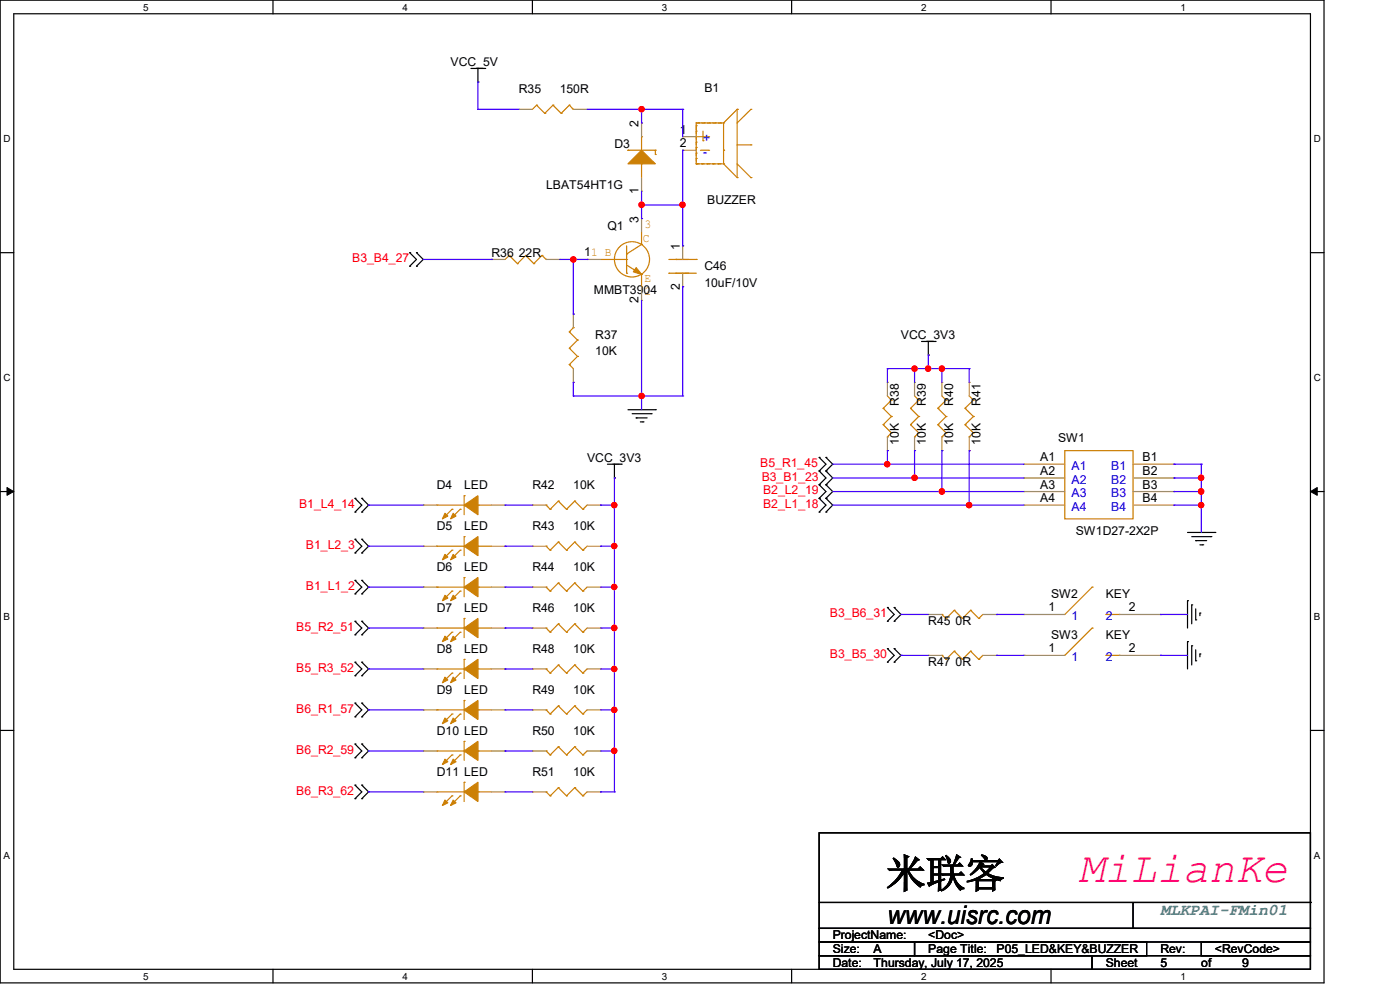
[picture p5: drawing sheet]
<svg xmlns="http://www.w3.org/2000/svg" width="297mm" height="210mm" viewBox="0 0 297 210" stroke-linecap="round" stroke-linejoin="round" font-family="sans-serif">
<g fill="none" stroke="#000" stroke-width=".25">
<path d="M0 0h280.9v208.5h-280.9zM2.9 2.9h275.1v202.7h-275.1zM57.9 0v2.9M99.9 14.5h2.9M101.4 17.4h.1M101.4 14.5v2.9M102.8 14.5h.1M112.9 0v2.9M167.9 0v2.9M223 0v2.9M0 53.6h2.9M86.9 53.6h.1"/>
<path d="M86.9 56.5h.1M86.9 53.6l1.4 1.4-1.4 1.5M88.3 56.5h.1M88.3 53.6h.1M88.3 53.6l1.5 1.4-1.5 1.5M278 53.6h2.9M195.5 72.4h2.9M196.9 75.3h.1M196.9 72.4v2.9M198.4 72.4h.1M128.9 98.5h2.9M130.3 98.5v2.9"/>
<path d="M131.8 98.5h.1M133.2 86.9h5.8M134.1 87.8h4M135 88.6h.1M135 88.6h2.3M135.8 89.5h.6M136.4 89.5h.1M138.1 87.8h.1M139 86.9h.1M173.8 97h.1M173.8 99.9h.1M173.8 97l1.4 1.5-1.4 1.4"/>
<path d="M173.8 99.9l1.4 1.5-1.4 1.4M175.2 99.9h.1M175.2 97h.1M175.2 97l1.5 1.5-1.5 1.4M175.2 99.9l1.5 1.5-1.5 1.4M0 104.3h2.9M75.3 108.6h.1M75.3 105.7h.1M75.3 117.3h.1M75.3 114.4h.1M75.3 105.7l1.5 1.4-1.5 1.5M75.3 114.4l1.5 1.5-1.5 1.4"/>
<path d="M76.8 105.7h.1M76.8 108.6h.1M76.8 114.4h.1M76.8 117.3h.1M76.8 105.7l1.4 1.4-1.4 1.5M76.8 114.4l1.4 1.5-1.4 1.4M130.3 101.4h.1M173.8 102.8h.1M173.8 105.7h.1M173.8 108.6h.1M173.8 102.8l1.4 1.5-1.4 1.4M173.8 105.7l1.4 1.4-1.4 1.5"/>
<path d="M175.2 102.8h.1M175.2 105.7h.1M175.2 108.6h.1M175.2 102.8l1.5 1.5-1.5 1.4M175.2 105.7l1.5 1.4-1.5 1.5M251.9 112.9h5.8M252.8 113.8h4.1M253.7 114.7h.1M253.7 114.7h2.3M254.6 115.6h.5M255.1 115.6h.1M256.9 113.8h.1"/>
<path d="M257.7 112.9h.1M278 104.3h2.9M75.3 126h.1M75.3 123.1h.1M75.3 131.8h.1M75.3 134.7h.1M75.3 123.1l1.5 1.4-1.5 1.5M75.3 131.8l1.5 1.4-1.5 1.5M76.8 123.1h.1M76.8 126h.1M76.8 134.7h.1M76.8 131.8h.1"/>
<path d="M76.8 123.1l1.4 1.4-1.4 1.5M76.8 131.8l1.4 1.4-1.4 1.5M188.3 137.6h.1M188.3 128.9h.1M188.3 131.8h.1M188.3 137.6l1.4 1.4-1.4 1.5M188.3 128.9l1.4 1.4-1.4 1.5M189.7 137.6h.1M189.7 131.8h.1M189.7 128.9h.1M189.7 137.6l1.4 1.4-1.4 1.5M189.7 128.9l1.4 1.4-1.4 1.5"/>
<path d="M251.9 127.4h.1M251.9 136.1h.1M251.9 127.4v5.8M251.9 136.1v5.8M252.8 128.3h.1M252.8 137h.1M252.8 128.3v4M252.8 137v4.1M253.7 131.5h.1M253.7 129.2v2.3M253.7 137.8v2.4M254.6 130h.1"/>
<path d="M254.6 138.7h.1M254.6 130v.6M254.6 138.7v.6M0 154.9h2.9M75.3 140.5h.1M75.3 143.3h.1M75.3 149.1h.1M75.3 152.1h.1M75.3 157.8h.1M75.3 140.5l1.5 1.4-1.5 1.4M75.3 149.1l1.5 1.5-1.5 1.5M75.3 157.8l1.5 1.5-1.5 1.4"/>
<path d="M76.8 143.3h.1M76.8 140.5h.1M76.8 152.1h.1M76.8 149.1h.1M76.8 157.8h.1M76.8 140.5l1.4 1.4-1.4 1.4M76.8 149.1l1.4 1.5-1.4 1.5M76.8 157.8l1.4 1.5-1.4 1.4M188.3 140.5h.1M189.7 140.5h.1M253.7 140.2h.1M278 154.9h2.9"/>
<path d="M75.3 160.7h.1M75.3 166.5h.1M75.3 169.4h.1M75.3 166.5l1.5 1.5-1.5 1.4M76.8 160.7h.1M76.8 169.4h.1M76.8 166.5h.1M76.8 166.5l1.4 1.5-1.4 1.4M173.8 176.7h104.2v20.2h-104.2zM173.8 196.9h104.2v2.9h-104.2zM173.8 199.8h20.2v2.9h-20.2zM173.8 191.4h104.2"/>
<path d="M194 199.8h49.2v2.9h-49.2zM240.4 196.9h.1M240.4 191.4v5.5M254.8 199.8h23.2v2.9h-23.2zM278 191.4h.1M57.9 205.6v2.9M112.9 205.6v2.9M167.9 205.6v2.9M173.8 202.7h57.9v2.9h-57.9zM223 205.6v2.9M231.7 202.7h46.3v2.9h-46.3z"/>
</g>
<path d="M1.5 103.4l1.4 .9-1.4 .8zM278 104.3l1.4-.9v1.7z" fill="#000"/>
<path d="M1.5 103.4l1.4 .9-1.4 .8zM278 104.3l1.4-.9v1.7z" fill="none" stroke="#000" stroke-width=".21"/>
<g fill="none" stroke="#cc8006" stroke-width=".25">
<path d="M113.8 22.3h.1M113.8 22.3l-.9 .9M113.8 22.3l1.8 1.7M115.6 24h.1M117.3 22.3h.1M117.3 22.3l-1.7 1.7M117.3 22.3l1.7 1.7M119 24h.1M120.8 22.3h.1M120.8 22.3l-1.8 1.7M120.8 22.3l.8 .9M121.6 23.2h.1"/>
<path d="M231.7 133.2h.1M231.7 133.2l-5.8 5.8M234.6 139h2.8M237.4 139h.1M92.7 159.3h.1M92.7 159.3h5.8M98.5 157.3h.1M98.5 157.3v4M101.4 159.3h.1M101.4 159.3h2.9"/>
</g>
<path d="M110.1 23.2h.1M110.1 23.2h2.8M121.6 23.2h2.9M124.5 23.2h.1M217.2 139h.1M217.2 139h8.7M237.4 139h8.8M246.2 139h.1" fill="none" stroke="#a84" stroke-width=".25"/>
<path d="M98.5 159.3l2.9-2v4z" fill-rule="evenodd" fill="#cc8006"/>
<path d="M98.5 159.3l2.9-2v4z" fill="none" stroke="#cc8006" stroke-width=".25"/>
<path d="M94.4 161l.6 .6-1.1 .6z" fill-rule="evenodd" fill="#cc8006"/>
<path d="M94.4 161l.6 .6-1.1 .6z" fill="none" stroke="#cc8006" stroke-width=".25"/>
<path d="M96.1 161l.6 .6-1.1 .6z" fill-rule="evenodd" fill="#cc8006"/>
<g fill="none" stroke="#cc8006" stroke-width=".25">
<path d="M204.7 86.6h.1M204.7 90.1h.1M204.7 86.6l1.8 1.7M204.7 90.1l1.8 1.7M205.6 92.7h.1M205.6 84l.9 .9M206.5 84.9h.1M206.5 88.3h.1M206.5 91.8h.1M206.5 84.9l-1.8 1.7M206.5 88.3l-1.8 1.8M206.5 91.8l-.9 .9"/>
<path d="M115.9 107.1h.1M115.9 107.1l.8 .9M116.7 108h.1M118.4 106.3h.1M118.4 106.3l1.8 1.7M118.4 106.3l-1.7 1.7M120.2 108h.1M121.9 106.3h.1M121.9 106.3l1.8 1.7M121.9 106.3l-1.7 1.7M123.7 108h.1M124.5 107.1l-.8 .9"/>
<path d="M92.7 124.5h.1M92.7 124.5h5.8M98.5 122.5h.1M98.5 122.5v4.1M101.4 124.5h.1M101.4 124.5h2.9M95.9 160.1h.1M95.9 160.1l-1.8 1.8M96.1 161l.6 .6-1.1 .6zM97.6 160.1h.1M97.6 160.1l-1.7 1.8"/>
</g>
<path d="M205.6 81.1h.1M205.6 95.6h.1M205.6 81.1v2.9M205.6 92.7v2.9M112.9 107.1h.1M112.9 107.1h3M124.5 107.1h2.9M127.4 107.1h.1M89.8 159.3h.1M89.8 159.3h2.9M104.3 159.3h2.8M107.1 159.3h.1" fill="none" stroke="#a84" stroke-width=".25"/>
<path d="M98.5 124.5l2.9-2v4.1z" fill-rule="evenodd" fill="#cc8006"/>
<path d="M98.5 124.5l2.9-2v4.1z" fill="none" stroke="#cc8006" stroke-width=".25"/>
<path d="M94.4 126.3l.6 .6-1.1 .5z" fill-rule="evenodd" fill="#cc8006"/>
<path d="M94.4 126.3l.6 .6-1.1 .5z" fill="none" stroke="#cc8006" stroke-width=".25"/>
<path d="M96.1 126.3l.6 .6-1.1 .5z" fill-rule="evenodd" fill="#cc8006"/>
<g fill="none" stroke="#cc8006" stroke-width=".25">
<path d="M108 54.2h.1M108 54.2l-.9 .8M108 54.2l1.8 1.7M109.8 55.9h.1M111.5 54.2h.1M111.5 54.2l-1.7 1.7M111.5 54.2l1.7 1.7M113.2 55.9h.1M115 54.2h.1M115 54.2l-1.8 1.7M115 54.2l.9 .8M115.9 55h.1"/>
<path d="M141.9 58h.1M141.9 55h5.8M141.9 58h5.8M143.3 55h.1M143.3 58h.1M146 58h.1M147.7 55h.1M193.2 86.6h.1M193.2 90.1h.1M193.2 86.6l1.7 1.7M193.2 90.1l1.7 1.7M194 92.7h.1"/>
<path d="M194 84l.9 .9M194.9 84.9h.1M194.9 88.3h.1M194.9 91.8h.1M194.9 84.9l-1.7 1.7M194.9 88.3l-1.7 1.8M194.9 91.8l-.9 .9M199 86.6h.1M199 90.1h.1M199 86.6l1.7 1.7M199 90.1l1.7 1.7M199.8 92.7h.1"/>
<path d="M199.8 84l.9 .9M200.7 84.9h.1M200.7 88.3h.1M200.7 91.8h.1M200.7 84.9l-1.7 1.7M200.7 88.3l-1.7 1.8M200.7 91.8l-.9 .9M95.9 125.4h.1M95.9 125.4l-1.8 1.7M96.1 126.3l.6 .6-1.1 .5zM97.6 125.4h.1M97.6 125.4l-1.7 1.7"/>
<path d="M115.9 124.5h.1M115.9 124.5l.8 .9M116.7 125.4h.1M118.4 123.7h.1M118.4 123.7l1.8 1.7M118.4 123.7l-1.7 1.7M120.2 125.4h.1M121.9 123.7h.1M121.9 123.7l1.8 1.7M121.9 123.7l-1.7 1.7M123.7 125.4h.1M124.5 124.5l-.8 .9"/>
<path d="M199.8 130.3h.1M199.8 130.3l.9 .9M200.7 131.2h.1M202.4 129.5h.1M202.4 129.5l1.8 1.7M202.4 129.5l-1.7 1.7M204.2 131.2h.1M205.9 129.5h.1M205.9 129.5l1.7 1.7M205.9 129.5l-1.7 1.7M207.6 131.2h.1M208.5 130.3l-.9 .9"/>
<path d="M115.9 159.3h.1M115.9 159.3l.8 .8M118.4 158.4h.1M118.4 158.4l1.8 1.7M118.4 158.4l-1.7 1.7M121.9 158.4h.1M121.9 158.4l1.8 1.7M121.9 158.4l-1.7 1.7M124.5 159.3l-.8 .8M92.7 168h.1M92.7 168h5.8M98.5 165.9h.1"/>
<path d="M98.5 165.9v4.1M101.4 168h.1M101.4 168h2.9M116.7 160.1h.1M120.2 160.1h.1M123.7 160.1h.1"/>
</g>
<g fill="none" stroke="#a84" stroke-width=".25">
<path d="M104.3 55h.1M104.3 55h2.8M115.9 55h2.8M118.7 55h.1M144.8 52.2h.1M144.8 52.2v2.8M144.8 58v2.8M144.8 60.8h.1M194 81.1h.1M194 95.6h.1M194 81.1v2.9M194 92.7v2.9"/>
<path d="M199.8 81.1h.1M199.8 95.6h.1M199.8 81.1v2.9M199.8 92.7v2.9M89.8 124.5h.1M89.8 124.5h2.9M104.3 124.5h2.8M107.1 124.5h.1M112.9 124.5h.1M112.9 124.5h3M124.5 124.5h2.9M127.4 124.5h.1"/>
<path d="M196.9 130.3h.1M196.9 130.3h2.9M208.5 130.3h2.9M211.4 130.3h.1M112.9 159.3h.1M112.9 159.3h3M124.5 159.3h2.9M127.4 159.3h.1"/>
</g>
<path d="M98.5 168l2.9-2.1v4.1z" fill-rule="evenodd" fill="#cc8006"/>
<path d="M98.5 168l2.9-2.1v4.1z" fill="none" stroke="#cc8006" stroke-width=".25"/>
<path d="M94.4 169.7l.6 .6-1.1 .6z" fill-rule="evenodd" fill="#cc8006"/>
<path d="M94.4 169.7l.6 .6-1.1 .6z" fill="none" stroke="#cc8006" stroke-width=".25"/>
<path d="M96.1 169.7l.6 .6-1.1 .6z" fill-rule="evenodd" fill="#cc8006"/>
<g fill="none" stroke="#cc8006" stroke-width=".25">
<path d="M115.9 115.9h.1M115.9 115.9l.8 .8M116.7 116.7h.1M118.4 115h.1M118.4 115l1.8 1.7M118.4 115l-1.7 1.7M120.2 116.7h.1M121.9 115h.1M121.9 115l1.8 1.7M121.9 115l-1.7 1.7M123.7 116.7h.1M124.5 115.9l-.8 .8"/>
<path d="M92.7 133.2h.1M92.7 133.2h5.8M98.5 131.2h.1M98.5 131.2v4.1M101.4 133.2h.1M101.4 133.2h2.9M95.9 168.8h.1M95.9 168.8l-1.8 1.8M96.1 169.7l.6 .6-1.1 .6zM97.6 168.8h.1M97.6 168.8l-1.7 1.8"/>
</g>
<path d="M112.9 115.9h.1M112.9 115.9h3M124.5 115.9h2.9M127.4 115.9h.1M89.8 168h.1M89.8 168h2.9M104.3 168h2.8M107.1 168h.1" fill="none" stroke="#a84" stroke-width=".25"/>
<path d="M98.5 133.2l2.9-2v4.1z" fill-rule="evenodd" fill="#cc8006"/>
<path d="M98.5 133.2l2.9-2v4.1z" fill="none" stroke="#cc8006" stroke-width=".25"/>
<path d="M94.4 135l.6 .6-1.1 .5z" fill-rule="evenodd" fill="#cc8006"/>
<path d="M94.4 135l.6 .6-1.1 .5z" fill="none" stroke="#cc8006" stroke-width=".25"/>
<path d="M96.1 135l.6 .6-1.1 .5z" fill-rule="evenodd" fill="#cc8006"/>
<g fill="none" stroke="#cc8006" stroke-width=".25">
<path d="M147.7 34.8h.1M147.7 33.6h.1M147.7 32.5h.1M147.7 31.3h.1M147.7 30.1h.1M147.7 29h.1M147.7 27.8h.1M147.7 26.7h.1M147.7 34.8h5.8M148 29h2.3M148.3 26.1h.1M148.6 31.9h1.7"/>
<path d="M148.8 34.8h.1M149.1 29.8h.1M149.1 27.8v2M149.4 26.1h.1M150 34.8h.1M150.3 29h.1M150.3 31.9h.1M150.6 26.1h.1M151.2 34.8h.1M151.8 26.1h.1M152.3 34.8h.1M152.9 26.1h.1"/>
<path d="M153.5 31.9h.1M153.5 26.1h.1M153.5 34.8h.1M153.5 26.1h-5.8v8.7M153.5 26.1v8.7M153.5 34.8l2.9 2.9M156.4 23.2h.1M156.4 37.7h.1M156.4 23.2l-2.9 2.9M156.4 23.2v14.5M156.4 30.7h2.9M156.4 34.8l2.9 2.9"/>
<path d="M159.3 23.2h.1M159.3 30.7h.1M159.3 37.7h.1M159.3 23.2l-2.9 2.9M120.8 77.3h.1M120.8 73.9h.1M120.8 70.4h.1M120.8 77.3l.8 .9M120.8 73.9l1.7 1.7M120.8 70.4l1.7 1.7M121.6 69.5h.1M121.6 69.5l-.8 .9"/>
<path d="M122.5 75.6h.1M122.5 72.1h.1M122.5 75.6l-1.7 1.7M122.5 72.1l-1.7 1.8M187.4 86.6h.1M187.4 90.1h.1M187.4 86.6l1.7 1.7M187.4 90.1l1.7 1.7M188.3 92.7h.1M188.3 84l.8 .9M189.1 84.9h.1M189.1 88.3h.1"/>
<path d="M189.1 91.8h.1M189.1 84.9l-1.7 1.7M189.1 88.3l-1.7 1.8M189.1 91.8l-.8 .9M225.9 95.6h14.5v14.5h-14.5zM92.7 115.9h.1M92.7 115.9h5.8M98.5 113.8h.1M98.5 113.8v4.1M101.4 115.9h.1M101.4 115.9h2.9M95.9 134.1h.1"/>
<path d="M95.9 134.1l-1.8 1.7M96.1 135l.6 .6-1.1 .5zM97.6 134.1h.1M97.6 134.1l-1.7 1.7M115.9 133.2h.1M115.9 133.2l.8 .9M116.7 134.1h.1M118.4 132.3h.1M118.4 132.3l1.8 1.8M118.4 132.3l-1.7 1.8M120.2 134.1h.1M121.9 132.3h.1"/>
<path d="M121.9 132.3l1.8 1.8M121.9 132.3l-1.7 1.8M123.7 134.1h.1M124.5 133.2l-.8 .9M199.8 139h.1M199.8 139l.9 .9M200.7 139.9h.1M202.4 138.1h.1M202.4 138.1l1.8 1.8M202.4 138.1l-1.7 1.8M204.2 139.9h.1M205.9 138.1h.1"/>
<path d="M205.9 138.1l1.7 1.8M205.9 138.1l-1.7 1.8M207.6 139.9h.1M208.5 139l-.9 .9M115.9 168h.1M115.9 168l.8 .8M116.7 168.8h.1M118.4 167.1h.1M118.4 167.1l1.8 1.7M118.4 167.1l-1.7 1.7M120.2 168.8h.1M121.9 167.1h.1"/>
<path d="M121.9 167.1l1.8 1.7M121.9 167.1l-1.7 1.7M123.7 168.8h.1M124.5 168l-.8 .8"/>
</g>
<g fill="none" stroke="#a84" stroke-width=".25">
<path d="M144.8 29h.1M144.8 31.9h.1M144.8 29h2.9M144.8 31.9h2.9M121.6 66.6h.1M121.6 66.6v2.9M121.6 78.2v2.9M121.6 81.1h.1M188.3 81.1h.1M188.3 95.6h.1M188.3 81.1v2.9M188.3 92.7v2.9"/>
<path d="M217.2 98.5h.1M217.2 98.5h8.7M240.4 98.5h8.6M249 98.5h.1M217.2 107.1h.1M217.2 104.3h.1M217.2 101.4h.1M217.2 101.4h8.7M217.2 104.3h8.7M217.2 107.1h8.7M240.4 101.4h8.6M240.4 104.3h8.6"/>
<path d="M240.4 107.1h8.6M249 101.4h.1M249 104.3h.1M249 107.1h.1M89.8 133.2h.1M89.8 133.2h2.9M104.3 133.2h2.8M107.1 133.2h.1M112.9 133.2h.1M112.9 133.2h3M124.5 133.2h2.9M127.4 133.2h.1"/>
<path d="M196.9 139h.1M196.9 139h2.9M208.5 139h2.9M211.4 139h.1M112.9 168h.1M112.9 168h3M124.5 168h2.9M127.4 168h.1"/>
</g>
<path d="M98.5 115.9l2.9-2.1v4.1z" fill-rule="evenodd" fill="#cc8006"/>
<path d="M98.5 115.9l2.9-2.1v4.1z" fill="none" stroke="#cc8006" stroke-width=".25"/>
<path d="M94.4 117.6l.6 .6-1.1 .5z" fill-rule="evenodd" fill="#cc8006"/>
<path d="M94.4 117.6l.6 .6-1.1 .5z" fill="none" stroke="#cc8006" stroke-width=".25"/>
<path d="M96.1 117.6l.6 .6-1.1 .5z" fill-rule="evenodd" fill="#cc8006"/>
<path d="M95.9 116.7h.1M95.9 116.7l-1.8 1.7M96.1 117.6l.6 .6-1.1 .5zM97.6 116.7h.1M97.6 116.7l-1.7 1.7M98.5 139.9h.1M98.5 139.9v4M92.7 141.9h.1M92.7 141.9h5.8M101.4 141.9h.1M101.4 141.9h2.9" fill="none" stroke="#cc8006" stroke-width=".25"/>
<path d="M89.8 115.9h.1M89.8 115.9h2.9M104.3 115.9h2.8M107.1 115.9h.1" fill="none" stroke="#a84" stroke-width=".25"/>
<path d="M98.5 141.9l2.9-2v4z" fill-rule="evenodd" fill="#cc8006"/>
<path d="M98.5 141.9l2.9-2v4z" fill="none" stroke="#cc8006" stroke-width=".25"/>
<path d="M94.4 143.6l.6 .6-1.1 .6z" fill-rule="evenodd" fill="#cc8006"/>
<path d="M94.4 143.6l.6 .6-1.1 .6z" fill="none" stroke="#cc8006" stroke-width=".25"/>
<path d="M96.1 143.6l.6 .6-1.1 .6z" fill-rule="evenodd" fill="#cc8006"/>
<g fill="none" stroke="#cc8006" stroke-width=".25">
<path d="M127.4 55h5.5M132.9 55h.1M132.9 58h.1M132.9 53.9h.1M132.9 52.2v5.8M132.9 56.2l3.2 2M136.1 51.9h.1M136.1 58.2h.1M136.1 49.2v2.7M136.1 58.2v2.6M136.1 51.9l-3.2 2M136.1 60.8h.1"/>
<path d="M95.9 142.8h.1M95.9 142.8l-1.8 1.7M96.1 143.6l.6 .6-1.1 .6zM97.6 142.8h.1M97.6 142.8l-1.7 1.7"/>
<circle cx="134.1" cy="55" r="3.7"/>
</g>
<path d="M89.8 141.9h.1M89.8 141.9h2.9M104.3 141.9h2.8M107.1 141.9h.1" fill="none" stroke="#a84" stroke-width=".25"/>
<path d="M135 56.8l1.1 1.4-1.7-.5z" fill="#cc8006"/>
<g fill="none" stroke="#cc8006" stroke-width=".25">
<path d="M135 56.8l1.1 1.4-1.7-.5zM92.7 107.1h.1M92.7 107.1h5.8M98.5 105.2h.1M98.5 105.2v4M101.4 107.1h.1M101.4 107.1h2.9M115.9 141.9h.1M115.9 141.9l.8 .9M116.7 142.8h.1M118.4 141.1h.1M118.4 141.1l1.8 1.7"/>
<path d="M118.4 141.1l-1.7 1.7M120.2 142.8h.1M121.9 141.1h.1M121.9 141.1l1.8 1.7M121.9 141.1l-1.7 1.7M123.7 142.8h.1M124.5 141.9l-.8 .9"/>
</g>
<path d="M124.5 55h.1M124.5 55h2.9M136.1 46.4h.1M136.1 46.4v2.8M136.1 63.7h.1M136.1 60.8v2.9M112.9 141.9h.1M112.9 141.9h3M124.5 141.9h2.9M127.4 141.9h.1" fill="none" stroke="#a84" stroke-width=".25"/>
<path d="M98.5 107.1l2.9-1.9v4z" fill-rule="evenodd" fill="#cc8006"/>
<path d="M98.5 107.1l2.9-1.9v4z" fill="none" stroke="#cc8006" stroke-width=".25"/>
<path d="M94.4 108.9l.6 .6-1.1 .6z" fill-rule="evenodd" fill="#cc8006"/>
<path d="M94.4 108.9l.6 .6-1.1 .6z" fill="none" stroke="#cc8006" stroke-width=".25"/>
<path d="M96.1 108.9l.6 .6-1.1 .6z" fill-rule="evenodd" fill="#cc8006"/>
<path d="M95.9 108h.1M95.9 108l-1.8 1.8M96.1 108.9l.6 .6-1.1 .6zM97.6 108h.1M97.6 108l-1.7 1.8M92.7 150.6h.1M92.7 150.6h5.8M98.5 148.6h.1M98.5 148.6v4M101.4 150.6h.1M101.4 150.6h2.9" fill="none" stroke="#cc8006" stroke-width=".25"/>
<path d="M89.8 107.1h.1M89.8 107.1h2.9M104.3 107.1h2.8M107.1 107.1h.1" fill="none" stroke="#a84" stroke-width=".25"/>
<path d="M98.5 150.6l2.9-2v4z" fill-rule="evenodd" fill="#cc8006"/>
<path d="M98.5 150.6l2.9-2v4z" fill="none" stroke="#cc8006" stroke-width=".25"/>
<path d="M94.4 152.3l.6 .6-1.1 .6z" fill-rule="evenodd" fill="#cc8006"/>
<path d="M94.4 152.3l.6 .6-1.1 .6z" fill="none" stroke="#cc8006" stroke-width=".25"/>
<path d="M96.1 152.3l.6 .6-1.1 .6z" fill-rule="evenodd" fill="#cc8006"/>
<g fill="none" stroke="#cc8006" stroke-width=".25">
<path d="M133.2 31.9h.1M133.2 31.9h5.8M136.1 34.8h.1M136.1 29h.1M136.1 29v2.9M136.1 34.8v2.9M139 31.9h.1M139 32.8h.1M139 31.9v.9M95.9 151.5h.1M95.9 151.5l-1.8 1.7M96.1 152.3l.6 .6-1.1 .6z"/>
<path d="M97.6 151.5h.1M97.6 151.5l-1.7 1.7"/>
</g>
<path d="M89.8 150.6h.1M89.8 150.6h2.9M104.3 150.6h2.8M107.1 150.6h.1" fill="none" stroke="#a84" stroke-width=".25"/>
<path d="M136.1 31.9l2.9 2.9h-5.8z" fill="#cc8006"/>
<g fill="none" stroke="#cc8006" stroke-width=".25">
<path d="M133.2 31.9h.1M136.1 31.9l2.9 2.9h-5.8zM231.7 124.5h.1M231.7 124.5l-5.8 5.8M234.6 130.3h2.8M237.4 130.3h.1M115.9 150.6h.1M115.9 150.6l.8 .9M116.7 151.5h.1M118.4 149.7h.1M118.4 149.7l1.8 1.8M118.4 149.7l-1.7 1.8"/>
<path d="M120.2 151.5h.1M121.9 149.7h.1M121.9 149.7l1.8 1.8M121.9 149.7l-1.7 1.8M123.7 151.5h.1M124.5 150.6l-.8 .9"/>
</g>
<path d="M136.1 26.1h.1M136.1 26.1v2.9M136.1 37.7v2.9M136.1 40.6h.1M217.2 130.3h.1M217.2 130.3h8.7M237.4 130.3h8.8M246.2 130.3h.1M112.9 150.6h.1M112.9 150.6h3M124.5 150.6h2.9M127.4 150.6h.1" fill="none" stroke="#a84" stroke-width=".25"/>
<g fill="none" stroke="#4200ff" stroke-width=".25">
<path d="M78.2 107.1h.1M78.2 115.9h.1M78.2 107.1h11.6M78.2 115.9h11.6M107.1 107.1h.1M107.1 115.9h.1M107.1 107.1h5.8M107.1 115.9h5.8M130.3 101.4h.1M130.3 101.4v5.7M191.1 130.3h.1M191.1 139h.1"/>
<path d="M191.1 130.3h5.8M191.1 139h5.8M211.4 130.3h.1M211.4 139h.1M211.4 130.3h5.8M211.4 139h5.8M246.2 130.3h.1M246.2 139h.1M246.2 130.3h5.7M246.2 139h5.7"/>
</g>
<circle cx="130.3" cy="107.1" r=".55" fill="#f00"/>
<circle cx="130.3" cy="107.1" r=".55" fill="none" stroke="#f00" stroke-width=".25"/>
<path d="M127.4 107.1h.1M127.4 115.9h.1M127.4 107.1h2.9M130.3 107.1h.1M130.3 107.1v8.8h-2.9" fill="none" stroke="#4200ff" stroke-width=".25"/>
<circle cx="130.3" cy="115.8" r=".55" fill="#f00"/>
<circle cx="130.3" cy="115.8" r=".55" fill="none" stroke="#f00" stroke-width=".25"/>
<path d="M118.7 55h5.8M121.6 55h.1M121.6 55v11.6M124.5 55h.1M121.6 66.6h.1" fill="none" stroke="#4200ff" stroke-width=".25"/>
<circle cx="121.6" cy="55" r=".55" fill="#f00"/>
<circle cx="121.6" cy="55" r=".55" fill="none" stroke="#f00" stroke-width=".25"/>
<path d="M136.1 43.5h.1M136.1 40.6v2.9M136.1 43.5h8.7M144.8 43.5h.1" fill="none" stroke="#4200ff" stroke-width=".25"/>
<circle cx="136.1" cy="43.4" r=".55" fill="#f00"/>
<circle cx="136.1" cy="43.4" r=".55" fill="none" stroke="#f00" stroke-width=".25"/>
<circle cx="144.8" cy="43.4" r=".55" fill="#f00"/>
<circle cx="144.8" cy="43.4" r=".55" fill="none" stroke="#f00" stroke-width=".25"/>
<path d="M136.1 23.2h.1M136.1 23.2h8.7M144.8 31.9h.1M144.8 23.2h.1M144.8 23.2v5.8M144.8 31.9v20.3M136.1 46.4h.1M136.1 43.5v2.9M144.8 52.2h.1" fill="none" stroke="#4200ff" stroke-width=".25"/>
<circle cx="136.1" cy="23.2" r=".55" fill="#f00"/>
<circle cx="136.1" cy="23.2" r=".55" fill="none" stroke="#f00" stroke-width=".25"/>
<g fill="none" stroke="#4200ff" stroke-width=".25">
<path d="M124.5 23.2h11.6M136.1 23.2h.1M136.1 26.1h.1M136.1 23.2v2.9M89.8 55h14.5M104.3 55h.1M136.1 63.7v20.3M144.8 60.8h.1M144.8 60.8v23.2M121.6 84h.1M121.6 84h23.2M136.1 84h.1"/>
<path d="M144.8 84h.1"/>
</g>
<circle cx="136.1" cy="84" r=".55" fill="#f00"/>
<circle cx="136.1" cy="84" r=".55" fill="none" stroke="#f00" stroke-width=".25"/>
<g fill="none" stroke="#4200ff" stroke-width=".25">
<path d="M101.4 17.4h.1M101.4 17.4v5.8M101.4 23.2h.1M101.4 23.2h8.7M121.6 81.1h.1M121.6 81.1v2.9M136.1 84h.1M136.1 84v2.9M130.3 115.9v8.6M78.2 124.5h.1M78.2 133.2h.1M78.2 124.5h11.6"/>
<path d="M78.2 133.2h11.6M107.1 124.5h.1M107.1 133.2h.1M107.1 124.5h5.8M107.1 133.2h5.8M130.3 124.5h.1M78.2 141.9h.1M78.2 150.6h.1M78.2 159.3h.1M78.2 141.9h11.6M78.2 150.6h11.6M78.2 159.3h11.6"/>
<path d="M107.1 141.9h.1M107.1 150.6h.1M107.1 159.3h.1M107.1 141.9h5.8M107.1 150.6h5.8M107.1 159.3h5.8M127.4 150.6h2.9M127.4 159.3h2.9M130.3 159.3h.1M130.3 150.6h.1M130.3 150.6v17.4M78.2 168h.1"/>
<path d="M78.2 168h11.6M107.1 168h.1M107.1 168h5.8M127.4 168h.1M127.4 168h2.9M130.3 168h.1"/>
</g>
<circle cx="130.3" cy="150.6" r=".55" fill="#f00"/>
<circle cx="130.3" cy="150.6" r=".55" fill="none" stroke="#f00" stroke-width=".25"/>
<circle cx="130.3" cy="159.3" r=".55" fill="#f00"/>
<circle cx="130.3" cy="159.3" r=".55" fill="none" stroke="#f00" stroke-width=".25"/>
<path d="M127.4 133.2h2.9M130.3 133.2h.1M130.3 133.2v17.4M127.4 141.9h2.9M130.3 141.9h.1M130.3 150.6h.1" fill="none" stroke="#4200ff" stroke-width=".25"/>
<circle cx="130.3" cy="141.9" r=".55" fill="#f00"/>
<circle cx="130.3" cy="141.9" r=".55" fill="none" stroke="#f00" stroke-width=".25"/>
<path d="M127.4 124.5h2.9M130.3 124.5h.1M130.3 133.2h.1M130.3 124.5v8.7" fill="none" stroke="#4200ff" stroke-width=".25"/>
<circle cx="130.3" cy="124.5" r=".55" fill="#f00"/>
<circle cx="130.3" cy="124.5" r=".55" fill="none" stroke="#f00" stroke-width=".25"/>
<circle cx="130.3" cy="133.2" r=".56" fill="#f00"/>
<circle cx="130.3" cy="133.2" r=".56" fill="none" stroke="#f00" stroke-width=".25"/>
<path d="M188.3 78.2h.1M188.3 78.2v2.9M188.3 78.2h5.7M199.8 78.2h.1M199.8 78.2v2.9M205.6 78.2h.1M205.6 78.2v2.9M176.7 98.5h11.6M188.3 98.5h.1" fill="none" stroke="#4200ff" stroke-width=".25"/>
<circle cx="199.8" cy="78.2" r=".55" fill="#f00"/>
<circle cx="199.8" cy="78.2" r=".55" fill="none" stroke="#f00" stroke-width=".25"/>
<path d="M194 78.2h.1M194 78.2v2.9M199.8 78.2h.1M199.8 78.2h5.8" fill="none" stroke="#4200ff" stroke-width=".25"/>
<circle cx="194" cy="78.2" r=".55" fill="#f00"/>
<circle cx="194" cy="78.2" r=".55" fill="none" stroke="#f00" stroke-width=".25"/>
<path d="M194 78.2h.1M194 78.2h2.9" fill="none" stroke="#4200ff" stroke-width=".25"/>
<circle cx="196.9" cy="78.2" r=".55" fill="#f00"/>
<circle cx="196.9" cy="78.2" r=".55" fill="none" stroke="#f00" stroke-width=".25"/>
<g fill="none" stroke="#4200ff" stroke-width=".25">
<path d="M196.9 75.3h.1M196.9 78.2h.1M196.9 75.3v2.9M196.9 78.2h2.9M188.3 95.6h.1M188.3 98.5h.1M188.3 95.6v2.9M188.3 98.5h28.9M176.7 101.4h17.3M176.7 104.3h23.1M176.7 107.1h28.9M194 101.4h.1"/>
<path d="M199.8 104.3h.1M205.6 107.1h.1"/>
</g>
<circle cx="188.2" cy="98.5" r=".55" fill="#f00"/>
<circle cx="188.2" cy="98.5" r=".55" fill="none" stroke="#f00" stroke-width=".25"/>
<path d="M194 95.6h.1M194 95.6v5.8M194 101.4h.1M194 101.4h23.2" fill="none" stroke="#4200ff" stroke-width=".25"/>
<circle cx="194" cy="101.3" r=".55" fill="#f00"/>
<circle cx="194" cy="101.3" r=".55" fill="none" stroke="#f00" stroke-width=".25"/>
<path d="M199.8 95.6h.1M199.8 95.6v8.7M199.8 104.3h.1M199.8 104.3h17.4" fill="none" stroke="#4200ff" stroke-width=".25"/>
<circle cx="199.8" cy="104.2" r=".56" fill="#f00"/>
<circle cx="199.8" cy="104.2" r=".56" fill="none" stroke="#f00" stroke-width=".25"/>
<path d="M205.6 95.6h.1M205.6 95.6v11.5" fill="none" stroke="#4200ff" stroke-width=".25"/>
<circle cx="205.6" cy="107.1" r=".56" fill="#f00"/>
<circle cx="205.6" cy="107.1" r=".56" fill="none" stroke="#f00" stroke-width=".25"/>
<path d="M249 98.5h.1M249 98.5h5.8M254.8 98.5h.1M254.8 98.5v2.9h-5.8M205.6 107.1h.1M205.6 107.1h11.6M249 101.4h.1M249 104.3h.1M249 107.1h.1M249 107.1h5.8M249 104.3h5.8" fill="none" stroke="#4200ff" stroke-width=".25"/>
<circle cx="254.8" cy="101.3" r=".55" fill="#f00"/>
<circle cx="254.8" cy="101.3" r=".55" fill="none" stroke="#f00" stroke-width=".25"/>
<path d="M254.8 101.4h.1M254.8 104.3h.1M254.8 101.4v5.7" fill="none" stroke="#4200ff" stroke-width=".25"/>
<circle cx="254.8" cy="107.1" r=".55" fill="#f00"/>
<circle cx="254.8" cy="107.1" r=".55" fill="none" stroke="#f00" stroke-width=".25"/>
<circle cx="254.8" cy="104.2" r=".56" fill="#f00"/>
<circle cx="254.8" cy="104.2" r=".56" fill="none" stroke="#f00" stroke-width=".25"/>
<path d="M254.8 107.1h.1M254.8 107.1v5.8" fill="none" stroke="#4200ff" stroke-width=".25"/>
<circle cx="130.3" cy="107.1" r=".55" fill="#f00"/>
<circle cx="130.3" cy="107.1" r=".55" fill="none" stroke="#f00" stroke-width=".25"/>
<circle cx="130.3" cy="115.8" r=".55" fill="#f00"/>
<circle cx="130.3" cy="115.8" r=".55" fill="none" stroke="#f00" stroke-width=".25"/>
<circle cx="121.6" cy="55" r=".55" fill="#f00"/>
<circle cx="121.6" cy="55" r=".55" fill="none" stroke="#f00" stroke-width=".25"/>
<circle cx="136.1" cy="43.4" r=".55" fill="#f00"/>
<circle cx="136.1" cy="43.4" r=".55" fill="none" stroke="#f00" stroke-width=".25"/>
<circle cx="144.8" cy="43.4" r=".55" fill="#f00"/>
<circle cx="144.8" cy="43.4" r=".55" fill="none" stroke="#f00" stroke-width=".25"/>
<circle cx="136.1" cy="23.2" r=".55" fill="#f00"/>
<circle cx="136.1" cy="23.2" r=".55" fill="none" stroke="#f00" stroke-width=".25"/>
<circle cx="136.1" cy="84" r=".55" fill="#f00"/>
<circle cx="136.1" cy="84" r=".55" fill="none" stroke="#f00" stroke-width=".25"/>
<circle cx="130.3" cy="150.6" r=".55" fill="#f00"/>
<circle cx="130.3" cy="150.6" r=".55" fill="none" stroke="#f00" stroke-width=".25"/>
<circle cx="130.3" cy="159.3" r=".55" fill="#f00"/>
<circle cx="130.3" cy="159.3" r=".55" fill="none" stroke="#f00" stroke-width=".25"/>
<circle cx="130.3" cy="141.9" r=".55" fill="#f00"/>
<circle cx="130.3" cy="141.9" r=".55" fill="none" stroke="#f00" stroke-width=".25"/>
<circle cx="130.3" cy="124.5" r=".55" fill="#f00"/>
<circle cx="130.3" cy="124.5" r=".55" fill="none" stroke="#f00" stroke-width=".25"/>
<circle cx="130.3" cy="133.2" r=".56" fill="#f00"/>
<circle cx="130.3" cy="133.2" r=".56" fill="none" stroke="#f00" stroke-width=".25"/>
<circle cx="199.8" cy="78.2" r=".55" fill="#f00"/>
<circle cx="199.8" cy="78.2" r=".55" fill="none" stroke="#f00" stroke-width=".25"/>
<circle cx="194" cy="78.2" r=".55" fill="#f00"/>
<circle cx="194" cy="78.2" r=".55" fill="none" stroke="#f00" stroke-width=".25"/>
<circle cx="196.9" cy="78.2" r=".55" fill="#f00"/>
<circle cx="196.9" cy="78.2" r=".55" fill="none" stroke="#f00" stroke-width=".25"/>
<circle cx="188.2" cy="98.5" r=".55" fill="#f00"/>
<circle cx="188.2" cy="98.5" r=".55" fill="none" stroke="#f00" stroke-width=".25"/>
<circle cx="194" cy="101.3" r=".55" fill="#f00"/>
<circle cx="194" cy="101.3" r=".55" fill="none" stroke="#f00" stroke-width=".25"/>
<circle cx="199.8" cy="104.2" r=".56" fill="#f00"/>
<circle cx="199.8" cy="104.2" r=".56" fill="none" stroke="#f00" stroke-width=".25"/>
<circle cx="205.6" cy="107.1" r=".56" fill="#f00"/>
<circle cx="205.6" cy="107.1" r=".56" fill="none" stroke="#f00" stroke-width=".25"/>
<circle cx="254.8" cy="101.3" r=".55" fill="#f00"/>
<circle cx="254.8" cy="101.3" r=".55" fill="none" stroke="#f00" stroke-width=".25"/>
<circle cx="254.8" cy="107.1" r=".55" fill="#f00"/>
<circle cx="254.8" cy="107.1" r=".55" fill="none" stroke="#f00" stroke-width=".25"/>
<circle cx="254.8" cy="104.2" r=".56" fill="#f00"/>
<circle cx="254.8" cy="104.2" r=".56" fill="none" stroke="#f00" stroke-width=".25"/>
<text font-size="9.2" fill="#ff0080" x="228.8" y="187">MiLianKe</text>
<text font-size="8.4" x="188" y="188.2">米联客</text>
<text font-size="5.5" x="188.3" y="196">www.uisrc.com</text>
<text font-size="3.5" fill="#408080" x="246.2" y="194.1">MLKPAI-FMin01</text>
<g font-size="2.6">
<text x="95.6" y="13.9">VCC_5V</text>
<text x="110.1" y="19.7">R35</text>
<text x="118.7" y="19.7">150R</text>
<text x="149.4" y="19.4">B1</text>
<text x="135.5" y="27" transform="rotate(-90 135.5 27)">2</text>
<text x="144.2" y="28.4">1</text>
<text x="130.3" y="31.3">D3</text>
<text x="144.2" y="31.2">2</text>
<text x="115.9" y="40">LBAT54HT1G</text>
<text x="135.5" y="41.1" transform="rotate(-90 135.5 41.1)">1</text>
<text x="135.5" y="47.2" transform="rotate(-90 135.5 47.2)">3</text>
<text x="150" y="43.2">BUZZER</text>
<text x="128.9" y="48.7">Q1</text>
<text x="144.2" y="53" transform="rotate(-90 144.2 53)">1</text>
<text x="104.3" y="54.5">R36</text>
<text x="110.1" y="54.5">22R</text>
<text x="124" y="54.4">11 B</text>
<text x="149.4" y="57.4">C46</text>
<text x="126" y="62.3">MMBT39</text>
<text x="135.5" y="64.3" transform="rotate(-90 135.5 64.3)">2</text>
<text x="136.5" y="62.3">04</text>
<text x="144.2" y="61.4" transform="rotate(-90 144.2 61.4)">2</text>
<text x="149.4" y="60.8">10uF/10V</text>
<text x="126.3" y="71.8">R37</text>
<text x="191.1" y="71.8">VCC_3V3</text>
<text x="126.3" y="75.3">10K</text>
<text x="190.7" y="86" transform="rotate(-90 190.7 86)">R38</text>
<text x="196.4" y="86" transform="rotate(-90 196.4 86)">R39</text>
<text x="202.2" y="86" transform="rotate(-90 202.2 86)">R40</text>
<text x="208" y="86" transform="rotate(-90 208 86)">R41</text>
<text x="190.7" y="94.4" transform="rotate(-90 190.7 94.4)">10K</text>
<text x="196.4" y="94.4" transform="rotate(-90 196.4 94.4)">10K</text>
<text x="202.2" y="94.4" transform="rotate(-90 202.2 94.4)">10K</text>
<text x="208" y="94.4" transform="rotate(-90 208 94.4)">10K</text>
<text x="224.5" y="93.9">SW1</text>
<text x="124.5" y="97.9">VCC_3V3</text>
<text x="220.7" y="100.8">A2</text>
<text x="220.7" y="97.8">A1</text>
<text x="242.4" y="97.8">B1</text>
<text x="242.4" y="100.8">B2</text>
<text x="92.7" y="103.7">D4</text>
<text x="98.5" y="103.7">LED</text>
<text x="112.9" y="103.7">R42</text>
<text x="121.6" y="103.7">10K</text>
<text x="220.7" y="106.5">A4</text>
<text x="220.7" y="103.6">A3</text>
<text x="242.4" y="103.6">B3</text>
<text x="242.4" y="106.5">B4</text>
<text x="92.7" y="112.4">D5</text>
<text x="98.5" y="112.4">LED</text>
<text x="112.9" y="112.4">R43</text>
<text x="121.6" y="112.4">10K</text>
<text x="228.2" y="113.5">SW1D27-2X2P</text>
<text x="92.7" y="121.1">D6</text>
<text x="98.5" y="121.1">LED</text>
<text x="112.9" y="121.1">R44</text>
<text x="121.6" y="121.1">10K</text>
<text x="92.7" y="129.8">D7</text>
<text x="98.5" y="129.8">LED</text>
<text x="112.9" y="129.8">R46</text>
<text x="121.6" y="129.8">10K</text>
<text x="222.4" y="129.7">1</text>
<text x="223" y="126.9">SW2</text>
<text x="234.6" y="126.9">KEY</text>
<text x="239.5" y="129.7">2</text>
<text x="196.9" y="132.7">R45</text>
<text x="202.7" y="132.7">0R</text>
<text x="223" y="135.6">SW3</text>
<text x="234.6" y="135.6">KEY</text>
<text x="92.7" y="138.4">D8</text>
<text x="98.5" y="138.4">LED</text>
<text x="112.9" y="138.4">R48</text>
<text x="121.6" y="138.4">10K</text>
<text x="196.9" y="141.4">R47</text>
<text x="202.7" y="141.4">0R</text>
<text x="222.4" y="138.4">1</text>
<text x="239.5" y="138.4">2</text>
<text x="92.7" y="147.2">D9</text>
<text x="98.5" y="147.2">LED</text>
<text x="112.9" y="147.2">R49</text>
<text x="121.6" y="147.2">10K</text>
<text x="92.7" y="155.8">D10 LED</text>
<text x="112.9" y="155.8">R50</text>
<text x="121.6" y="155.8">10K</text>
<text x="92.7" y="164.5">D11 LED</text>
<text x="112.9" y="164.5">R51</text>
<text x="121.6" y="164.5">10K</text>
<text x="176.7" y="199.3">ProjectName:</text>
<text x="176.7" y="202.1">Size:</text>
<text x="185.3" y="202.1">A</text>
<text x="196.9" y="202.1">Page Title:</text>
<text x="196.9" y="199.3">&lt;Doc&gt;</text>
<text x="211.4" y="202.1">P05_LED&amp;KEY&amp;BUZZER</text>
<text x="246.2" y="202.1">Rev:</text>
<text x="257.7" y="202.1">&lt;RevCode&gt;</text>
<text x="176.7" y="205.1">Date:</text>
<text x="185.3" y="205.1">Thursday, July 17, 2025</text>
<text x="234.6" y="205.1">Sheet</text>
<text x="246.2" y="205.1">5</text>
<text x="254.8" y="205.1">of</text>
<text x="263.5" y="205.1">9</text>
</g>
<g font-size="2.6" fill="#00c">
<text x="149.1" y="30.2">+</text>
<text x="149.1" y="33.1">-</text>
<text x="227.3" y="99.7">A1</text>
<text x="235.8" y="99.7">B1</text>
<text x="227.3" y="105.5">A3</text>
<text x="227.3" y="102.6">A2</text>
<text x="235.8" y="102.6">B2</text>
<text x="235.8" y="105.5">B3</text>
<text x="227.3" y="108.3">A4</text>
<text x="235.8" y="108.3">B4</text>
<text x="227.3" y="131.5">1</text>
<text x="234.6" y="131.5">2</text>
<text x="227.3" y="140.2">1</text>
<text x="234.6" y="140.2">2</text>
</g>
<g font-size="2.6" fill="#cc8006">
<text x="136.4" y="51.3">C</text>
<text x="136.7" y="48.4">3</text>
<text x="136.7" y="59.7">E</text>
<text x="136.7" y="62.6">2</text>
</g>
<g font-size="2.6" fill="#f00">
<text x="74.7" y="55.6">B3_B4_27</text>
<text x="161.3" y="99.1">B5_R1_45</text>
<text x="161.6" y="102">B3_B1_23</text>
<text x="63.5" y="107.7">B1_L4_14</text>
<text x="161.9" y="104.9">B2_L2_19</text>
<text x="161.9" y="107.7">B2_L1_18</text>
<text x="64.9" y="116.5">B1_L2_3</text>
<text x="64.9" y="125.1">B1_L1_2</text>
<text x="176.1" y="130.9">B3_B6_31</text>
<text x="62.9" y="133.8">B5_R2_51</text>
<text x="62.9" y="142.5">B5_R3_52</text>
<text x="176.1" y="139.6">B3_B5_30</text>
<text x="62.9" y="151.2">B6_R1_57</text>
<text x="62.9" y="159.9">B6_R2_59</text>
<text x="62.9" y="168.6">B6_R3_62</text>
</g>
<g font-size="2.1">
<text x="30.4" y="2.2">5</text>
<text x="85.4" y="2.2">4</text>
<text x="140.4" y="2.2">3</text>
<text x="195.4" y="2.2">2</text>
<text x="250.4" y="2.2">1</text>
<text x=".8" y="30.1">D</text>
<text x="278.7" y="30.1">D</text>
<text x=".8" y="80.8">C</text>
<text x="278.7" y="80.8">C</text>
<text x=".8" y="131.5">B</text>
<text x="278.7" y="131.5">B</text>
<text x=".8" y="182.2">A</text>
<text x="278.7" y="182.2">A</text>
<text x="30.4" y="207.8">5</text>
<text x="85.4" y="207.8">4</text>
<text x="140.4" y="207.8">3</text>
<text x="195.4" y="207.8">2</text>
<text x="250.4" y="207.8">1</text>
</g>
</svg>
